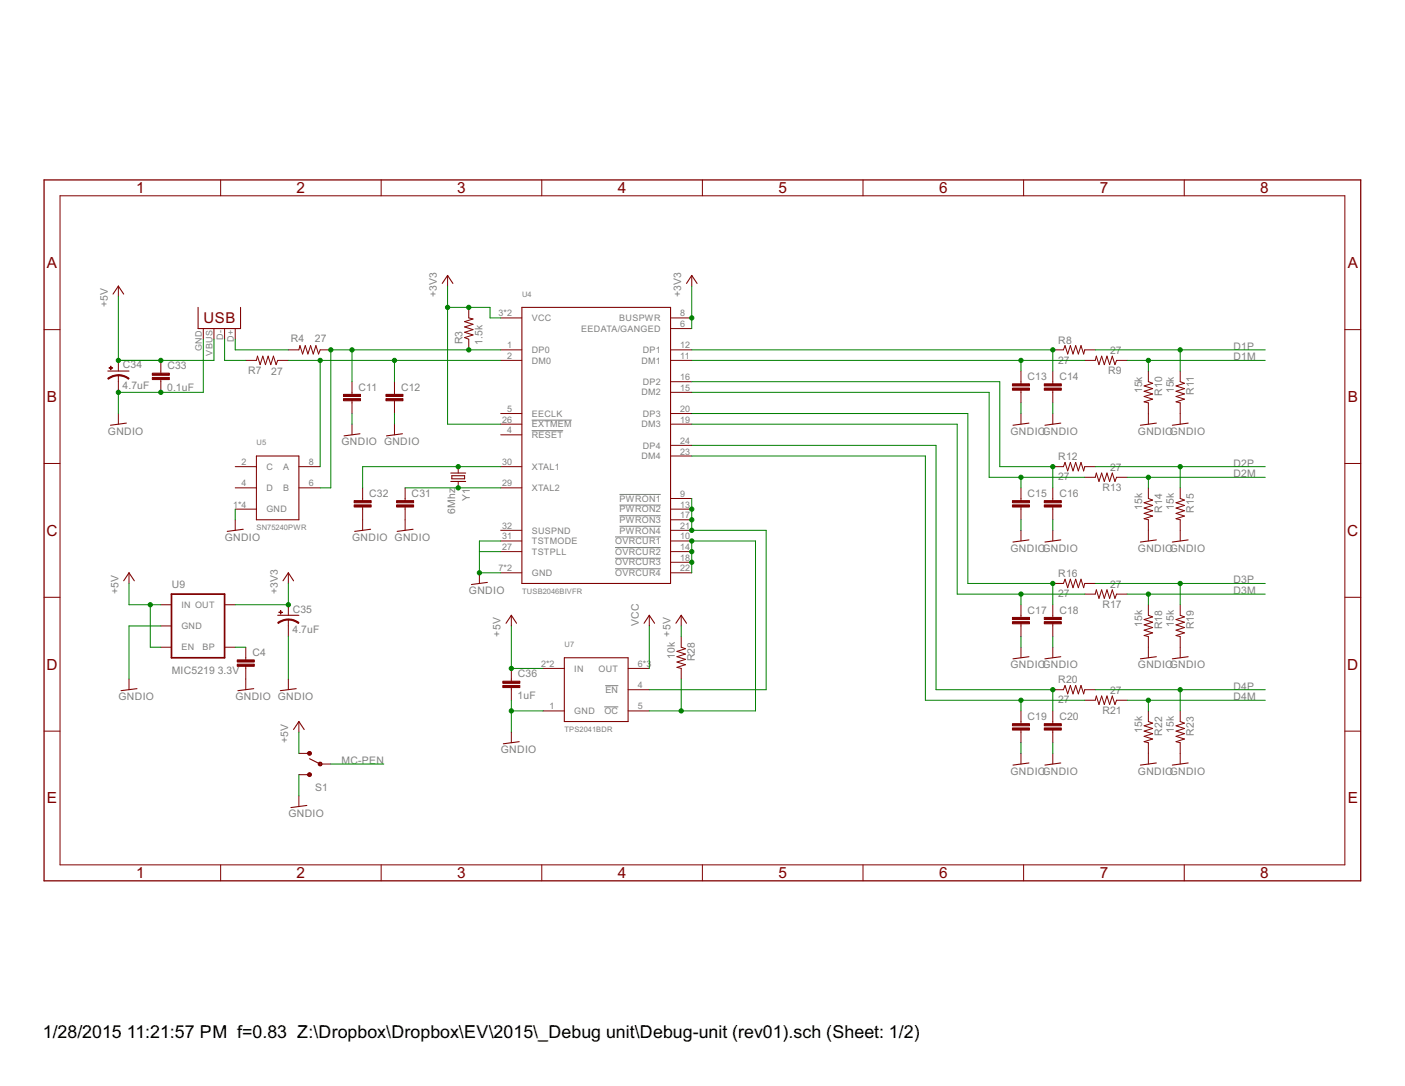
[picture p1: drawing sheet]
<svg xmlns="http://www.w3.org/2000/svg" width="279mm" height="216mm" viewBox="0 0 279 216" stroke-linecap="round" stroke-linejoin="round" font-family="sans-serif">
<path d="M105.7 83.5h8M105.7 85.6h6.3M123.2 98.3h8.2M122.3 106.7h9.1M122.3 108.9h9.1M122.3 111h9.1M122.3 113.1h9.1M123.2 100.4h8.2M123.2 102.5h8.2M123.2 104.6h8.2M120.4 136.3h2.6M120.2 140.5h2.8" fill="none" stroke="#808080" stroke-width=".2"/>
<path d="M8.8 35.8h261.8v139.3h-261.8z" fill="none" stroke="#800000" stroke-width=".25"/>
<g fill="none" stroke="#800000" stroke-width=".2">
<path d="M11.9 38.9h255.5v133h-255.5zM43.9 35.8v3.1M75.8 35.8v3.1M107.7 35.8v3.1M139.7 35.8v3.1M171.6 35.8v3.1M203.6 35.8v3.1M235.5 35.8v3.1M23.5 56.9v2.1M89 54.8v2.1M137.6 54.8v2.1M8.8 65.5h3.1"/>
<path d="M23.5 71.6v2.2M23.5 74.6v3.4M32 71.6v2.6M32 75.5v2.5M40.4 65.3v2.1M42.5 65.3v2.1M44.7 65.3v2.1M46.8 65.3v2.1M48.9 71.6h2.1l.2-.8 .5 1.7 .6-1.7 .5 1.7 .5-1.7 .5 1.7 .6-1.7 .5 1.7 .3-.9h2.1M57.3 69.6h2.1l.2-.9 .6 1.7 .5-1.7 .5 1.7 .6-1.7 .5 1.7 .5-1.7 .6 1.7 .3-.8h2.1M70 75.9v2.5M70 79.7v2.5"/>
<path d="M78.4 75.9v2.5M78.4 79.7v2.5M93.2 61.1v2.1l.9 .2-1.7 .5 1.7 .6-1.7 .5 1.7 .5-1.7 .6 1.7 .5-1.7 .5 .8 .3v2.2M99.6 69.6h4.2M99.6 71.6h4.2M99.6 63.2h4.2M133.3 69.6h4.3M133.3 71.6h4.3M133.3 63.2h4.3M133.3 75.9h4.3M133.3 78h4.3M133.3 65.3h4.3"/>
<path d="M203 73.8v2.5M203 77.6v2.5M209.4 69.6h2.1l.3-.9 .5 1.7 .6-1.7 .5 1.7 .5-1.7 .5 1.7 .6-1.7 .5 1.7 .2-.8h2.1M209.4 73.8v2.5M209.4 77.6v2.5M215.7 71.6h2.1l.2-.8 .5 1.7 .6-1.7 .5 1.7 .5-1.7 .6 1.7 .5-1.7 .5 1.7 .3-.9h2.2M228.4 73.8v2.1l.8 .3-1.7 .5 1.7 .6-1.7 .5 1.7 .5-1.7 .5 1.7 .6-1.7 .5 .9 .2v4.2M234.7 73.8v2.1l.8 .3-1.6 .5 1.6 .6-1.6 .5 1.6 .5-1.6 .5 1.6 .6-1.6 .5 .8 .2v4.2M267.4 65.5h3.2M8.8 92.1h3.1M23.5 82.2v2.1M46.8 92.8h4.2"/>
<path d="M46.8 97h4.2M59.4 92.8h4.3M59.4 97h4.3M70 84.3v2.1M72.1 97v2.5M78.4 84.3v2.1M80.6 97v2.5M91.1 92.8v1.2M91.1 95.7v1.3M99.6 92.8h4.2M99.6 97h4.2M99.6 84.3h4.2"/>
<path d="M99.6 86.4h4.2M99.6 82.2h4.2M133.3 84.3h4.3M133.3 82.2h4.3M133.3 88.5h4.3M133.3 90.7h4.3M133.3 99.1h4.3M203 82.2v2.1M203 97v2.5M209.4 92.8h2.1l.3-.9 .5 1.7 .6-1.7 .5 1.7 .5-1.7 .5 1.7 .6-1.7 .5 1.7 .2-.8h2.1M209.4 82.2v2.1M209.4 97v2.5"/>
<path d="M215.7 94.9h2.1l.2-.9 .5 1.7 .6-1.7 .5 1.7 .5-1.7 .6 1.7 .5-1.7 .5 1.7 .3-.8h2.2M228.4 97v2.1l.8 .3-1.7 .5 1.7 .6-1.7 .5 1.7 .5-1.7 .6 1.7 .5-1.7 .5 .9 .2v4.2M234.7 97v2.1l.8 .3-1.6 .5 1.6 .6-1.6 .5 1.6 .5-1.6 .6 1.6 .5-1.6 .5 .8 .2v4.2M267.4 92.1h3.2M8.8 118.7h3.1M25.7 113.9v2.1M46.8 101.2h4.2M46.8 103.3v2.1M57.3 113.9v2.1M72.1 100.8v4.6M80.6 100.8v4.6M95.3 113.9v2.1"/>
<path d="M99.6 113.9h4.2M99.6 105.4h4.2M99.6 107.5h4.2M99.6 109.7h4.2M133.3 113.9h4.3M133.3 101.2h4.3M133.3 103.3h4.3M133.3 105.4h4.3M133.3 107.5h4.3M133.3 109.7h4.3M133.3 111.8h4.3M203 100.8v2.5"/>
<path d="M203 105.4v2.1M209.4 100.8v2.5M209.4 105.4v2.1M209.4 116h2.1l.3-.9 .5 1.7 .6-1.7 .5 1.7 .5-1.7 .5 1.7 .6-1.7 .5 1.7 .2-.8h2.1M215.7 118.1h2.1l.2-.8 .5 1.7 .6-1.7 .5 1.7 .5-1.7 .6 1.7 .5-1.7 .5 1.7 .3-.9h2.2M267.4 118.7h3.2M25.7 135v2.1M32 120.2h2.1M32 124.4h2.1M32 128.7h2.1M44.7 120.2h2.1M44.7 128.7h2.1"/>
<path d="M48.9 128.7v2.5M48.9 132.5v4.6M57.3 120.2v2.1M57.3 123.2v3.4M57.3 135v2.1M101.7 122.3v2.1M101.7 132.9v2.5M101.7 136.7v2.5M108 132.9h4.2M124.9 137.1h4.2M124.9 132.9h4.2M129.1 122.3v2.1"/>
<path d="M135.5 126.6v2.1l.8 .3-1.7 .5 1.7 .5-1.7 .6 1.7 .5-1.7 .5 1.7 .5-1.7 .6 .9 .2v2.1M135.5 122.3v2.1M203 120.2v2.5M203 124v2.6M203 128.7v2.1M209.4 120.2v2.5M209.4 124v2.6M209.4 128.7v2.1M209.4 137.1h2.1l.3-.8 .5 1.6 .6-1.6 .5 1.6 .5-1.6 .5 1.6 .6-1.6 .5 1.6 .2-.8h2.1M215.7 139.2h2.1l.2-.8 .5 1.7 .6-1.7 .5 1.7 .5-1.7 .6 1.7 .5-1.7 .5 1.7 .3-.9h2.2M228.4 120.2v2.1l.8 .3-1.7 .6 1.7 .5-1.7 .5 1.7 .6-1.7 .5 1.7 .5-1.7 .5 .9 .3v4.2M234.7 120.2v2.1l.8 .3-1.6 .6 1.6 .5-1.6 .5 1.6 .6-1.6 .5 1.6 .5-1.6 .5 .8 .3v4.2"/>
<path d="M8.8 145.4h3.1M59.4 154h2.2M59.4 149.8h2.2M59.4 143.4v2.2M59.4 158.2v2.1M63.7 151.9h2.1M101.7 145.6v2.1M108 141.3h4.2M124.9 141.3h4.2M203 141.3v2.6M203 145.1v2.6M203 149.8v2.1"/>
<path d="M209.4 141.3v2.6M209.4 145.1v2.6M209.4 149.8v2.1M228.4 141.3v2.1l.8 .4-1.7 .5 1.7 .5-1.7 .6 1.7 .5-1.7 .5 1.7 .5-1.7 .5 .9 .3v4.2M234.7 141.3v2.1l.8 .4-1.6 .5 1.6 .5-1.6 .6 1.6 .5-1.6 .5 1.6 .5-1.6 .5 .8 .3v4.2M267.4 145.4h3.2M43.9 171.9v3.2M75.8 171.9v3.2M107.7 171.9v3.2M139.7 171.9v3.2M171.6 171.9v3.2M203.6 171.9v3.2"/>
<path d="M235.5 171.9v3.2"/>
</g>
<g fill="none" stroke="#800000" stroke-width=".21">
<path d="M22.5 58.5l1-1.6 1.1 1.6M87.9 56.3l1.1-1.5 1.1 1.5M136.5 56.3l1.1-1.5 1 1.5M21.4 73.8h4.3M39.4 61.1v4.2h8.4v-4.2M103.8 61.1h29.5v54.9h-29.5zM25.1 84.1l-3.1 .4M51 90.7h8.4v12.6h-8.4zM71.6 86.2l-3.2 .5M80 86.2l-3.1 .5M89.6 95.7h3M89.6 94h3"/>
<path d="M89.9 94.6h2.5v.6h-2.5zM204.6 84.1l-3.2 .4M210.9 84.1l-3.1 .4M230 84.1l-3.2 .4M236.3 84.1l-3.2 .4M24.6 115.5l1.1-1.6 1 1.6M48.4 105.2l-3.2 .4M56.3 115.5l1-1.6 1.1 1.6M73.7 105.2l-3.2 .4M82.1 105.2l-3.1 .4M96.9 115.8l-3.2 .4M204.6 107.3l-3.2 .5"/>
<path d="M210.9 107.3l-3.1 .5M230 107.3l-3.2 .5M236.3 107.3l-3.2 .5M27.2 136.9l-3.1 .4M50.5 136.9l-3.2 .4M55.2 122.3h4.2M58.9 136.9l-3.1 .4M100.6 123.9l1.1-1.6 1 1.6M112.2 130.8h12.7v12.6h-12.7zM128.1 123.9l1-1.6 1.1 1.6M134.4 123.9l1.1-1.6 1 1.6M204.6 130.6l-3.2 .4"/>
<path d="M210.9 130.6l-3.1 .4M230 130.6l-3.2 .4M236.3 130.6l-3.2 .4M58.4 145l1-1.6 1.1 1.6M61.6 150.8l2.1 1.1M103.3 147.4l-3.2 .5M204.6 151.7l-3.2 .4M210.9 151.7l-3.1 .4M230 151.7l-3.2 .4M236.3 151.7l-3.2 .4M61 160.1l-3.2 .4"/>
</g>
<g fill="#800000" stroke="#800000" stroke-width=".2">
<path d="M68.3 79.2h3.4v.5h-3.4z"/>
<path d="M68.3 78.4h3.4v.4h-3.4z"/>
<path d="M76.8 79.2h3.3v.5h-3.3z"/>
<path d="M76.8 78.4h3.3v.4h-3.3z"/>
<path d="M201.3 77.2h3.4v.4h-3.4z"/>
<path d="M201.3 76.3h3.4v.4h-3.4z"/>
<path d="M207.7 77.2h3.4v.4h-3.4z"/>
<path d="M207.7 76.3h3.4v.4h-3.4z"/>
<path d="M201.3 100.4h3.4v.4h-3.4z"/>
<path d="M201.3 99.5h3.4v.4h-3.4z"/>
<path d="M207.7 100.4h3.4v.4h-3.4z"/>
<path d="M207.7 99.5h3.4v.4h-3.4z"/>
<path d="M201.3 123.6h3.4v.4h-3.4z"/>
<path d="M201.3 122.7h3.4v.5h-3.4z"/>
<path d="M207.7 123.6h3.4v.4h-3.4z"/>
<path d="M207.7 122.7h3.4v.5h-3.4z"/>
<path d="M201.3 144.7h3.4v.4h-3.4z"/>
<path d="M201.3 143.9h3.4v.4h-3.4z"/>
<path d="M207.7 144.7h3.4v.4h-3.4z"/>
<path d="M207.7 143.9h3.4v.4h-3.4z"/>
<path d="M78.9 100.4h3.4v.4h-3.4z"/>
<path d="M78.9 99.5h3.4v.4h-3.4z"/>
<path d="M70.4 100.4h3.4v.4h-3.4z"/>
<path d="M70.4 99.5h3.4v.4h-3.4z"/>
<path d="M30.3 75h3.4v.5h-3.4z"/>
<path d="M30.3 74.2h3.4v.4h-3.4z"/>
<path d="M21.7 73.1l.7 .1z"/>
<path d="M22 72.8l.1 .7z"/>
<path d="M55.5 121.7l.7 .1z"/>
<path d="M55.8 121.4l.1 .7z"/>
<path d="M100 136.3h3.4v.4h-3.4z"/>
<path d="M100 135.4h3.4v.4h-3.4z"/>
<path d="M47.2 132h3.4v.5h-3.4z"/>
<path d="M47.2 131.2h3.4v.4h-3.4z"/>
</g>
<path d="M34.1 118.1h10.6v12.7h-10.6z" fill="none" stroke="#800000" stroke-width=".34"/>
<g fill="#800000" stroke="#800000" stroke-width=".2">
<path d="M23.5 74.5l1.2 .2 1 .5-.2 .2-.7-.4-1.3-.3z" fill-rule="evenodd"/>
<path d="M21.4 75.2l1-.5 1.1-.2v.2l-.8 .1-1.2 .6z" fill-rule="evenodd"/>
<path d="M57.3 123.1l1.2 .1 1 .6-.2 .2-1.1-.6-.9-.1z" fill-rule="evenodd"/>
<path d="M55.2 123.8l1-.5 1.1-.2v.2l-.8 .1-1.1 .6z" fill-rule="evenodd"/>
<path d="M61.2 149.6a.38 .38 0 0 1 .6-.1 .38 .38 0 0 1-.1 .6 .38 .38 0 0 1-.5-.3h.1a.22 .22 0 0 1 .3-.2 .22 .22 0 0 1 .1 .3 .22 .22 0 0 1-.3 0l-.2-.1z" fill-rule="evenodd"/>
<path d="M61.2 153.8a.38 .38 0 0 1 .6-.1 .38 .38 0 0 1-.1 .6 .38 .38 0 0 1-.5-.3l.2-.1a.22 .22 0 0 1 .3-.1 .22 .22 0 0 1 0 .4 .22 .22 0 0 1-.3-.1l-.2-.1z" fill-rule="evenodd"/>
<path d="M63.3 151.7a.38 .38 0 0 1 .7-.1 .38 .38 0 0 1-.2 .6 .38 .38 0 0 1-.5-.3h.2a.22 .22 0 0 1 .3-.2 .22 .22 0 0 1 0 .4 .22 .22 0 0 1-.3-.1l-.2-.1z" fill-rule="evenodd"/>
</g>
<g fill="none" stroke="#008000" stroke-width=".2">
<path d="M23.5 59v12.6h19v-4.2M89 56.9v27.4h10.6M137.6 56.9v8.4M40.4 67.4v10.6h-16.9v4.2M44.7 67.4v4.2h4.2M46.8 67.4v2.2h10.5M57.3 71.6h42.3M63.7 71.6v21.2M70 69.6v6.3M78.4 71.6v4.3M89 61.1h8.5v2.1h2.1M99.6 69.6h-33.8v27.4h-2.1"/>
<path d="M137.6 78h59.1v16.9h19M137.6 69.6h71.8v4.2M137.6 75.9h61.2v16.9h10.6v4.2M137.6 71.6h78.1M203 71.6v2.2M217.8 69.6h33.8M224.2 71.6h27.4M228.4 71.6v2.2M234.7 69.6v4.2M70 82.2v2.1M78.4 82.2v2.1M80.6 97h19"/>
<path d="M99.6 92.8h-27.5v4.2M137.6 84.3h52.8v33.8h25.3M137.6 99.1v6.3h14.8v31.7h-23.3M137.6 82.2h54.9v33.8h16.9v4.2M137.6 88.5h48.5v48.6h23.3v4.2M137.6 90.7h46.4v48.5h31.7M203 80.1v2.1M203 94.9v2.1M209.4 80.1v2.1M217.8 92.8h33.8M224.2 94.9h27.4M228.4 94.9v2.1"/>
<path d="M234.7 92.8v4.2M25.7 116v4.2h6.3M46.8 101.2v2.1M57.3 116v4.2h-10.5M95.3 109.7h4.3M99.6 107.5h-4.3v6.4h4.3M137.6 113.9v-6.4h12.6v33.8h-21.1M203 103.3v2.1M203 118.1v2.1M209.4 103.3v2.1M217.8 116h33.8M224.2 118.1h27.4"/>
<path d="M228.4 118.1v2.1M234.7 116v4.2M29.9 120.2v8.5h2.1M32 124.4h-6.3v10.6M46.8 128.7h2.1M57.3 126.6v8.4M101.7 124.4v8.5h6.3M101.7 139.2v6.4M129.1 124.4v8.5M135.5 124.4v2.2M135.5 135v6.3M203 126.6v2.1"/>
<path d="M203 139.2v2.1M209.4 126.6v2.1M217.8 137.1h33.8M224.2 139.2h27.4M228.4 139.2v2.1M234.7 137.1v4.2M59.4 145.6v4.2M59.4 154v4.2M65.8 151.9h10.5M101.7 141.3h6.3M203 147.7v2.1M209.4 147.7v2.1"/>
</g>
<g fill="#008000" stroke="#008000" stroke-width=".2">
<circle cx="89" cy="61.1" r=".42"/>
<circle cx="93.2" cy="61.1" r=".42"/>
<circle cx="57.3" cy="120.2" r=".42"/>
<circle cx="137.6" cy="63.2" r=".42"/>
<circle cx="32" cy="78" r=".42"/>
<circle cx="23.5" cy="78" r=".42"/>
<circle cx="95.3" cy="113.9" r=".42"/>
<circle cx="101.7" cy="141.3" r=".42"/>
<circle cx="228.4" cy="71.6" r=".42"/>
<circle cx="234.7" cy="69.6" r=".42"/>
<circle cx="228.4" cy="94.9" r=".42"/>
<circle cx="234.7" cy="92.8" r=".42"/>
<circle cx="91.1" cy="97" r=".42"/>
<circle cx="91.1" cy="92.8" r=".42"/>
<circle cx="70" cy="69.6" r=".42"/>
<circle cx="93.2" cy="69.6" r=".42"/>
<circle cx="65.8" cy="69.6" r=".42"/>
<circle cx="78.4" cy="71.6" r=".42"/>
<circle cx="63.7" cy="71.6" r=".42"/>
<circle cx="23.5" cy="71.6" r=".42"/>
<circle cx="32" cy="71.6" r=".42"/>
<circle cx="101.7" cy="132.9" r=".42"/>
<circle cx="29.9" cy="120.2" r=".42"/>
<circle cx="203" cy="71.6" r=".42"/>
<circle cx="209.4" cy="69.6" r=".42"/>
<circle cx="203" cy="94.9" r=".42"/>
<circle cx="209.4" cy="92.8" r=".42"/>
<circle cx="203" cy="118.1" r=".42"/>
<circle cx="209.4" cy="116" r=".42"/>
<circle cx="203" cy="139.2" r=".42"/>
<circle cx="209.4" cy="137.1" r=".42"/>
<circle cx="228.4" cy="118.1" r=".42"/>
<circle cx="234.7" cy="116" r=".42"/>
<circle cx="228.4" cy="139.2" r=".42"/>
<circle cx="234.7" cy="137.1" r=".42"/>
<circle cx="137.6" cy="105.4" r=".42"/>
<circle cx="137.6" cy="103.3" r=".42"/>
<circle cx="137.6" cy="101.2" r=".42"/>
<circle cx="137.6" cy="107.5" r=".42"/>
<circle cx="137.6" cy="109.7" r=".42"/>
<circle cx="137.6" cy="111.8" r=".42"/>
<circle cx="135.5" cy="141.3" r=".42"/>
</g>
<g font-size="4">
<text x="8.5" y="206.4">1/28/2015</text>
<text x="25.2" y="206.4">11:21:57 PM f=0.83 Z:\Dropbox\Dropbox\EV\2015\_Debug unit\Debug-unit (rev01).sch (Sheet: 1/2)</text>
</g>
<g font-size="3.4" fill="#800000">
<text x="27.1" y="38.4">1</text>
<text x="59" y="38.4">2</text>
<text x="90.9" y="38.4">3</text>
<text x="122.9" y="38.4">4</text>
<text x="154.8" y="38.4">5</text>
<text x="186.7" y="38.4">6</text>
<text x="218.7" y="38.4">7</text>
<text x="250.6" y="38.4">8</text>
<text x="9.3" y="53.3">A</text>
<text x="268" y="53.3">A</text>
<text x="9.3" y="79.9">B</text>
<text x="268" y="79.9">B</text>
<text x="9.3" y="106.5">C</text>
<text x="267.9" y="106.5">C</text>
<text x="9.3" y="133.1">D</text>
<text x="267.9" y="133.1">D</text>
<text x="9.3" y="159.7">E</text>
<text x="268" y="159.7">E</text>
<text x="27.1" y="174.6">1</text>
<text x="59" y="174.6">2</text>
<text x="90.9" y="174.6">3</text>
<text x="122.9" y="174.6">4</text>
<text x="154.8" y="174.6">5</text>
<text x="186.7" y="174.6">6</text>
<text x="218.7" y="174.6">7</text>
<text x="250.6" y="174.6">8</text>
</g>
<text font-size="3.3" fill="#800000" x="40.5" y="64.3">USB</text>
<g font-size="2.3" fill="#808080">
<text x="86.9" y="59" transform="rotate(-90 86.9 59)">+3V3</text>
<text x="135.5" y="59" transform="rotate(-90 135.5 59)">+3V3</text>
<text x="21.4" y="61.1" transform="rotate(-90 21.4 61.1)">+5V</text>
<text x="57.8" y="68">R4</text>
<text x="62.6" y="68.1">27</text>
<text x="92" y="68.5" transform="rotate(-90 92 68.5)">R3</text>
<text x="96" y="68.5" transform="rotate(-90 96 68.5)">1.5k</text>
<text x="210.5" y="68.3">R8</text>
<text x="220.8" y="70.4">27</text>
<text x="245.3" y="71.7">D1M</text>
<text x="245.3" y="69.5">D1P</text>
<text x="24.4" y="77.3">4.7uF</text>
<text x="24.4" y="73.2">C34</text>
<text x="33.3" y="77.7">0.1uF</text>
<text x="33.3" y="73.5">C33</text>
<text x="49.4" y="74.4">R7</text>
<text x="53.9" y="74.6">27</text>
<text x="71.3" y="77.7">C11</text>
<text x="79.7" y="77.7">C12</text>
<text x="204.3" y="75.6">C13</text>
<text x="210.4" y="72.3">27</text>
<text x="210.7" y="75.6">C14</text>
<text x="220.4" y="74.4">R9</text>
<text x="227.1" y="78.2" transform="rotate(-90 227.1 78.2)">15k</text>
<text x="231.1" y="78.7" transform="rotate(-90 231.1 78.7)">R10</text>
<text x="233.4" y="78.2" transform="rotate(-90 233.4 78.2)">15k</text>
<text x="237.4" y="78.5" transform="rotate(-90 237.4 78.5)">R11</text>
<text x="21.5" y="86.4">GNDIO</text>
<text x="67.9" y="88.5">GNDIO GNDIO</text>
<text x="201" y="86.4">GNDIOGNDIO</text>
<text x="226.3" y="86.4">GNDIOGNDIO</text>
<text x="210.4" y="95.5">27</text>
<text x="210.5" y="91.5">R12</text>
<text x="220.8" y="93.6">27</text>
<text x="245.3" y="94.9">D2M</text>
<text x="245.3" y="92.8">D2P</text>
<text x="73.4" y="98.8">C32</text>
<text x="81.9" y="98.8">C31</text>
<text x="93.4" y="99.5" transform="rotate(-90 93.4 99.5)">Y1</text>
<text x="204.3" y="98.8">C15</text>
<text x="210.7" y="98.8">C16</text>
<text x="219.2" y="97.6">R13</text>
<text x="227.1" y="101.4" transform="rotate(-90 227.1 101.4)">15k</text>
<text x="231.1" y="101.9" transform="rotate(-90 231.1 101.9)">R14</text>
<text x="233.4" y="101.4" transform="rotate(-90 233.4 101.4)">15k</text>
<text x="237.4" y="101.9" transform="rotate(-90 237.4 101.9)">R15</text>
<text x="44.7" y="107.5">GNDIO</text>
<text x="70" y="107.5">GNDIO GNDIO</text>
<text x="90.5" y="102.1" transform="rotate(-90 90.5 102.1)">6Mhz</text>
<text x="201" y="109.7">GNDIOGNDIO</text>
<text x="226.3" y="109.7">GNDIOGNDIO</text>
<text x="23.5" y="118.1" transform="rotate(-90 23.5 118.1)">+5V</text>
<text x="34.1" y="116.8">U9</text>
<text x="55.2" y="118.1" transform="rotate(-90 55.2 118.1)">+3V3</text>
<text x="93.3" y="118.1">GNDIO</text>
<text x="210.4" y="118.7">27</text>
<text x="210.5" y="114.7">R16</text>
<text x="220.8" y="116.8">27</text>
<text x="245.3" y="118.1">D3M</text>
<text x="245.3" y="116">D3P</text>
<text x="58.2" y="125.8">4.7uF</text>
<text x="58.2" y="121.8">C35</text>
<text x="127" y="124.4" transform="rotate(-90 127 124.4)">VCC</text>
<text x="204.3" y="122">C17</text>
<text x="210.7" y="122">C18</text>
<text x="219.2" y="120.8">R17</text>
<text x="227.1" y="124.6" transform="rotate(-90 227.1 124.6)">15k</text>
<text x="231.1" y="125.1" transform="rotate(-90 231.1 125.1)">R18</text>
<text x="233.4" y="124.6" transform="rotate(-90 233.4 124.6)">15k</text>
<text x="237.4" y="125.1" transform="rotate(-90 237.4 125.1)">R19</text>
<text x="50.2" y="130.5">C4</text>
<text x="99.6" y="126.6" transform="rotate(-90 99.6 126.6)">+5V</text>
<text x="133.3" y="126.6" transform="rotate(-90 133.3 126.6)">+5V</text>
<text x="134.2" y="131" transform="rotate(-90 134.2 131)">10k</text>
<text x="138.2" y="131.5" transform="rotate(-90 138.2 131.5)">R28</text>
<text x="34.1" y="133.9">MIC5219</text>
<text x="43.3" y="133.9">3.3V</text>
<text x="103" y="134.7">C36</text>
<text x="201" y="132.9">GNDIOGNDIO</text>
<text x="210.5" y="135.9">R20</text>
<text x="220.8" y="138">27</text>
<text x="226.3" y="132.9">GNDIOGNDIO</text>
<text x="245.3" y="137.1">D4P</text>
<text x="23.6" y="139.2">GNDIO</text>
<text x="46.8" y="139.2">GNDIO GNDIO</text>
<text x="102.9" y="138.9">1uF</text>
<text x="204.3" y="143.1">C19</text>
<text x="210.4" y="139.9">27</text>
<text x="210.7" y="143.1">C20</text>
<text x="219.2" y="141.9">R21</text>
<text x="245.3" y="139.2">D4M</text>
<text x="57.3" y="147.7" transform="rotate(-90 57.3 147.7)">+5V</text>
<text x="99.6" y="149.8">GNDIO</text>
<text x="227.1" y="145.8" transform="rotate(-90 227.1 145.8)">15k</text>
<text x="231.1" y="146.2" transform="rotate(-90 231.1 146.2)">R22</text>
<text x="233.4" y="145.8" transform="rotate(-90 233.4 145.8)">15k</text>
<text x="237.4" y="146.2" transform="rotate(-90 237.4 146.2)">R23</text>
<text x="67.9" y="151.9">MC-PEN</text>
<text x="201" y="154">GNDIOGNDIO</text>
<text x="226.3" y="154">GNDIOGNDIO</text>
<text x="62.7" y="157.2">S1</text>
<text x="57.4" y="162.4">GNDIO</text>
</g>
<g font-size="2" fill="#808080">
<text x="99.2" y="62.9">3*2</text>
<text x="105.8" y="63.8">VCC</text>
<text x="115.6" y="66">EEDATA/GANGED</text>
<text x="123.2" y="63.8">BUSPWR</text>
<text x="135.3" y="62.9">8</text>
<text x="135.3" y="65">6</text>
<text x="40.1" y="69.7" transform="rotate(-90 40.1 69.7)">GND</text>
<text x="42.3" y="70.7" transform="rotate(-90 42.3 70.7)">VBUS</text>
<text x="44.4" y="67.5" transform="rotate(-90 44.4 67.5)">D-</text>
<text x="46.5" y="68" transform="rotate(-90 46.5 68)">D+</text>
<text x="100.8" y="69.2">1</text>
<text x="100.8" y="71.4">2</text>
<text x="105.8" y="70.2">DP0</text>
<text x="127.8" y="70.2">DP1</text>
<text x="135.3" y="69.2">12</text>
<text x="135.3" y="71.4">11</text>
<text x="105.8" y="72.3">DM0</text>
<text x="127.6" y="72.3">DM1</text>
<text x="127.8" y="76.5">DP2</text>
<text x="135.3" y="75.6">16</text>
<text x="135.3" y="77.7">15</text>
<text x="100.8" y="81.9">5</text>
<text x="105.8" y="82.8">EECLK</text>
<text x="127.6" y="78.6">DM2</text>
<text x="127.8" y="82.8">DP3</text>
<text x="135.3" y="81.9">20</text>
<text x="99.9" y="84">26</text>
<text x="100.8" y="86.1">4</text>
<text x="105.8" y="85">EXTMEM</text>
<text x="105.8" y="87.1">RESET</text>
<text x="127.6" y="85">DM3</text>
<text x="127.8" y="89.2">DP4</text>
<text x="135.3" y="84">19</text>
<text x="135.3" y="88.3">24</text>
<text x="48.1" y="92.5">2</text>
<text x="53" y="93.4">C</text>
<text x="56.3" y="93.4">A</text>
<text x="61.4" y="92.5">8</text>
<text x="99.9" y="92.5">30</text>
<text x="105.8" y="93.4">XTAL1</text>
<text x="127.6" y="91.3">DM4</text>
<text x="135.3" y="90.4">23</text>
<text x="46.4" y="100.9">1*4</text>
<text x="48.1" y="96.7">4</text>
<text x="53" y="101.8">GND</text>
<text x="53" y="97.6">D</text>
<text x="56.3" y="97.6">B</text>
<text x="61.4" y="96.7">6</text>
<text x="99.9" y="96.7">29</text>
<text x="105.8" y="97.6">XTAL2</text>
<text x="123.2" y="99.7">PWRON1</text>
<text x="123.2" y="101.9">PWRON2</text>
<text x="135.3" y="98.8">9</text>
<text x="135.3" y="100.9">13</text>
<text x="99.9" y="107.3">31</text>
<text x="99.9" y="105.1">32</text>
<text x="105.8" y="106.1">SUSPND</text>
<text x="123.2" y="104">PWRON3</text>
<text x="123.2" y="106.1">PWRON4</text>
<text x="135.3" y="103">17</text>
<text x="135.3" y="105.1">21</text>
<text x="135.3" y="107.3">10</text>
<text x="99.2" y="113.6">7*2</text>
<text x="99.9" y="109.4">27</text>
<text x="105.8" y="110.3">TSTPLL</text>
<text x="105.8" y="108.2">TSTMODE</text>
<text x="122.3" y="108.2">OVRCUR1</text>
<text x="122.3" y="110.3">OVRCUR2</text>
<text x="122.3" y="112.4">OVRCUR3</text>
<text x="135.3" y="109.4">14</text>
<text x="135.3" y="111.5">18</text>
<text x="135.3" y="113.6">22</text>
<text x="105.8" y="114.5">GND</text>
<text x="122.3" y="114.5">OVRCUR4</text>
<text x="36.1" y="120.9">IN OUT</text>
<text x="36.1" y="125.1">GND</text>
<text x="36.1" y="129.3">EN</text>
<text x="40.3" y="129.3">BP</text>
<text x="107.6" y="132.6">2*2</text>
<text x="114.2" y="133.5">IN</text>
<text x="119" y="133.5">OUT</text>
<text x="120.4" y="137.7">EN</text>
<text x="126.8" y="132.6">6*3</text>
<text x="126.8" y="136.8">4</text>
<text x="109.3" y="141">1</text>
<text x="114.2" y="142">GND</text>
<text x="120.2" y="142">OC</text>
<text x="126.8" y="141">5</text>
</g>
<g font-size="1.7" fill="#808080">
<text x="103.8" y="59">U4</text>
<text x="51" y="88.5">U5</text>
<text x="51" y="105.4">SN75240PWR</text>
<text x="103.8" y="118.1">TUSB2046BIVFR</text>
<text x="112.3" y="128.7">U7</text>
<text x="112.3" y="145.6">TPS2041BDR</text>
</g>
</svg>
